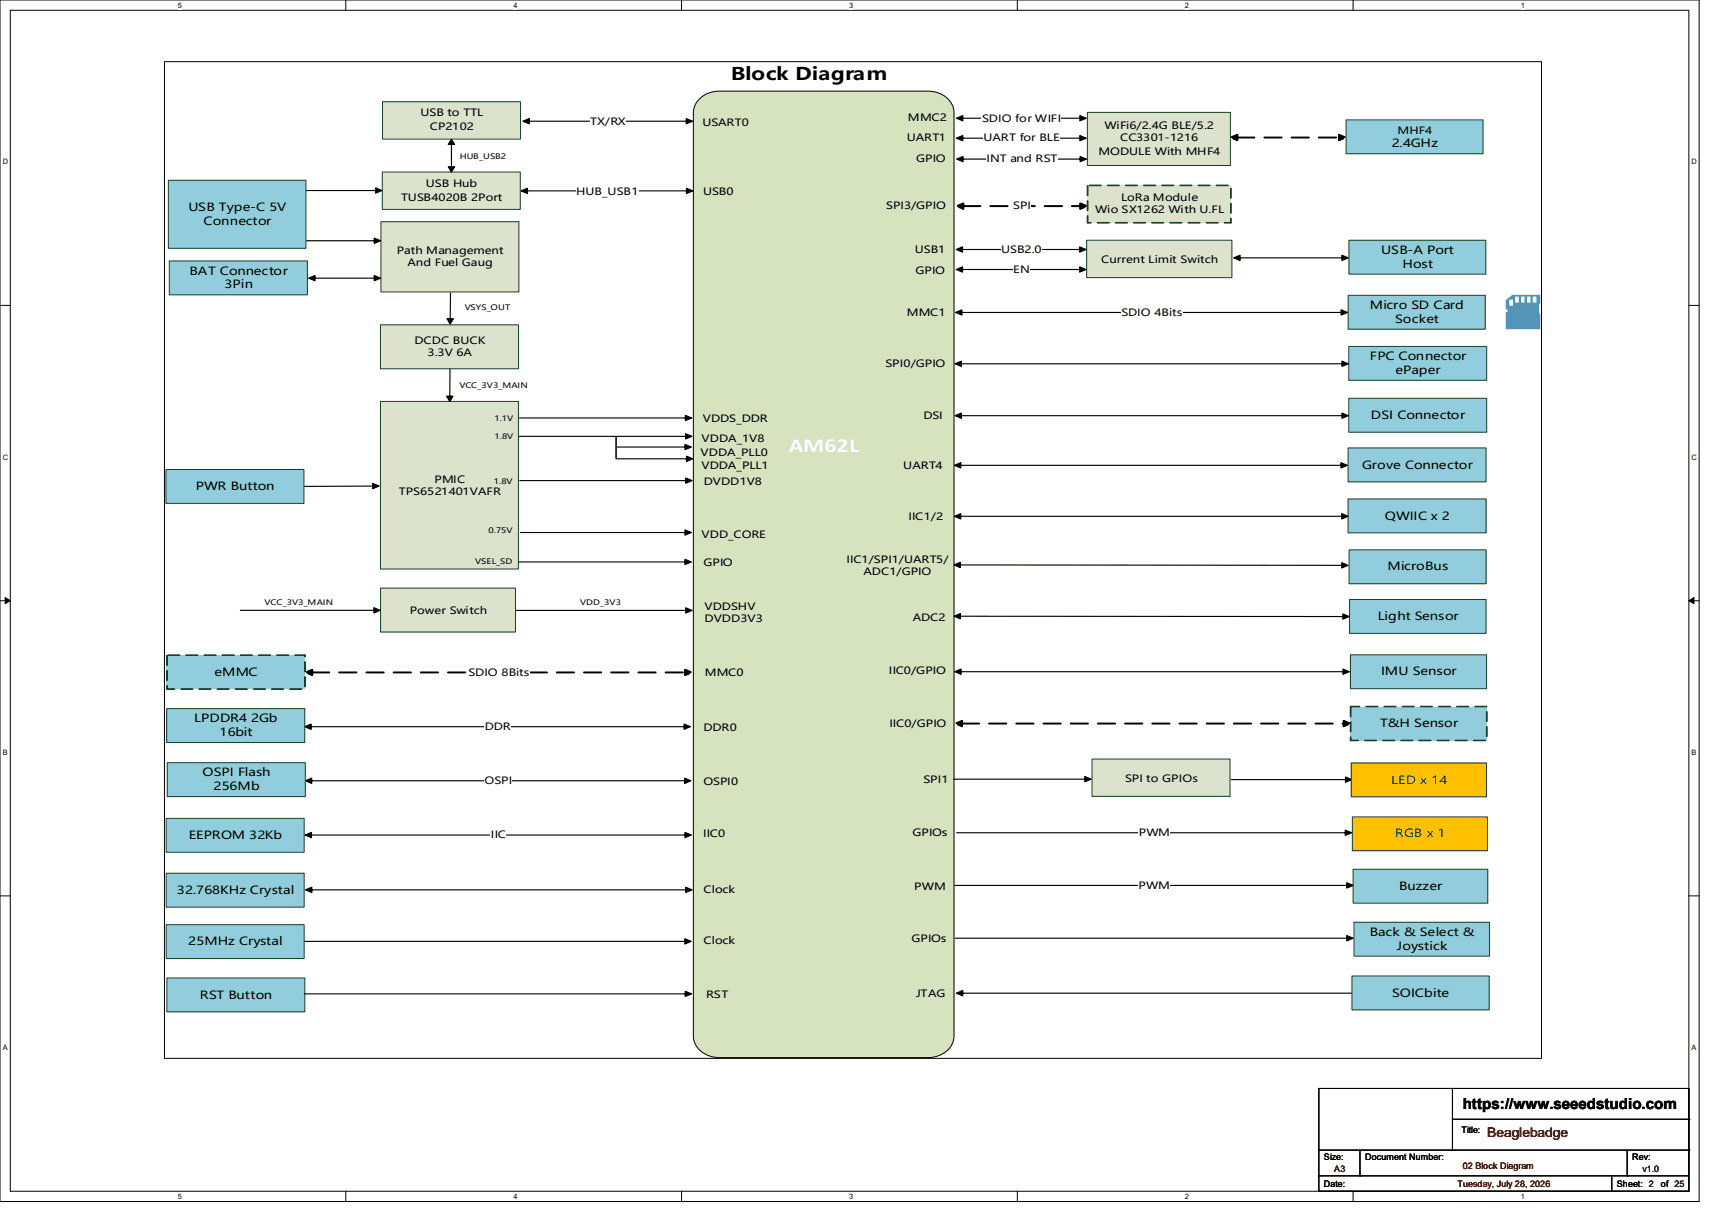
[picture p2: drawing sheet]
<svg xmlns="http://www.w3.org/2000/svg" width="297mm" height="210mm" viewBox="0 0 297 210" stroke-linecap="round" stroke-linejoin="round" font-family="sans-serif">
<path d="M0 0h293.9v207.9h-293.9zM1.8 1.8h290.3v204.3h-290.3z" fill="none" stroke="#000" stroke-width=".17"/>
<g fill="#fff">
<path d="M30.8 .2h.7v1.4h-.7z"/>
<path d="M30.8 206.2h.7v1.4h-.7z"/>
</g>
<path d="M59.8 0v1.8M59.8 206.1v1.8" fill="none" stroke="#000" stroke-width=".17"/>
<g fill="#fff">
<path d="M88.8 .2h.7v1.4h-.7z"/>
<path d="M88.8 206.2h.7v1.4h-.7z"/>
</g>
<path d="M117.9 0v1.8M117.9 206.1v1.8" fill="none" stroke="#000" stroke-width=".17"/>
<g fill="#fff">
<path d="M146.9 .2h.7v1.4h-.7z"/>
<path d="M146.9 206.2h.7v1.4h-.7z"/>
</g>
<path d="M176 0v1.8M176 206.1v1.8" fill="none" stroke="#000" stroke-width=".17"/>
<g fill="#fff">
<path d="M205 .2h.7v1.4h-.7z"/>
<path d="M205 206.2h.7v1.4h-.7z"/>
</g>
<path d="M234.1 0v1.8M234.1 206.1v1.8" fill="none" stroke="#000" stroke-width=".17"/>
<g fill="#fff">
<path d="M263.1 .2h.6v1.4h-.6z"/>
<path d="M263.1 206.2h.6v1.4h-.6z"/>
<path d="M.5 27.3h.9v1.4h-.9z"/>
<path d="M292.6 27.3h.9v1.4h-.9z"/>
<path d="M.5 78.4h.9v1.4h-.9z"/>
<path d="M292.6 78.4h.9v1.4h-.9z"/>
</g>
<path d="M0 52.8h1.8M292.1 52.8h1.8" fill="none" stroke="#000" stroke-width=".17"/>
<g fill="#fff">
<path d="M.5 129.5h.8v1.4h-.8z"/>
<path d="M292.6 129.5h.8v1.4h-.8z"/>
</g>
<path d="M0 103.9h1.8M292.1 103.9h1.8" fill="none" stroke="#000" stroke-width=".17"/>
<path d="M.9 103.4l.9 .5-.9 .5zM292.1 103.9l.9-.5v1z" fill="#000" stroke="#000" stroke-width=".17"/>
<g fill="#fff">
<path d="M.5 180.5h.8v1.4h-.8z"/>
<path d="M292.6 180.5h.8v1.4h-.8z"/>
</g>
<path d="M0 155h1.8M292.1 155h1.8" fill="none" stroke="#000" stroke-width=".17"/>
<path d="M28.5 10.7h238.2v172.4h-238.2z" fill="#fff"/>
<path d="M28.4 10.7h238.3v172.4h-238.3z" fill="none" stroke="#000" stroke-width=".17"/>
<path d="M121 17.1a4.9 4.9 0 0 1 3.4-1.3h36.1a4.2 4.2 0 0 1 4.5 3.7v159.7a4.1 4.1 0 0 1-4.5 3.8h-36.1a4.2 4.2 0 0 1-4.5-3.8v-159.7a3.4 3.4 0 0 1 1.1-2.4z" fill-rule="evenodd" fill="#d7e3be"/>
<path d="M121 17.1a4.9 4.9 0 0 1 3.4-1.3h36.1a4.2 4.2 0 0 1 4.5 3.7v159.7a4.1 4.1 0 0 1-4.5 3.8h-36.1a4.2 4.2 0 0 1-4.5-3.8v-159.7a3.4 3.4 0 0 1 1.1-2.4z" fill="none" stroke="#000" stroke-width=".17"/>
<path d="M28.9 113.3h23.9v5.9h-23.9z" fill-rule="evenodd" fill="#91cddc"/>
<path d="M28.8 113.4l.1 .1v1.6zM28.8 116h.1v1.7zM28.8 118.6h.1v.6h1.3h-1.4zM31.3 119.2h2.1l-2.1 .1zM34.4 119.2h2.1l-2 .1zM37.6 119.2h2l-2 .1zM40.7 119.2h2.1l-2 .1zM43.8 119.2h2.1l-2 .1zM47 119.2h2.1l-2.1 .1zM50.1 119.2h2.1l-2 .1zM52.7 117.1h.1v1.7zM52.7 114.5h.1v1.7zM51 113.3h1.8v.3h-.1v-.3l-1.6 .1zM47.9 113.3h2l-2 .1zM44.7 113.3h2.1l-2 .1zM41.6 113.3h2.1l-2.1 .1zM38.5 113.3h2l-2 .1zM35.3 113.3h2.1l-2 .1zM32.2 113.3h2l-2 .1zM29 113.3h2.1l-2 .1z" fill="#154225" stroke="#154225" stroke-width=".17"/>
<path d="M188 41.6h25.1v6.4h-25.1z" fill-rule="evenodd" fill="#dde2cd"/>
<path d="M188 41.6h25.1v6.4h-25.1z" fill="none" stroke="#154225" stroke-width=".17"/>
<path d="M233.3 41.6h23.7v5.8h-23.7z" fill-rule="evenodd" fill="#91cddc"/>
<path d="M233.3 41.6h23.7v5.8h-23.7z" fill="none" stroke="#154225" stroke-width=".17"/>
<g fill="#000">
<path d="M213.4 44.6l1.1-.5v1zM232.1 44.1v1l1.1-.5z" fill-rule="evenodd"/>
<path d="M52.9 116.3l1.1-.4v.9zM118.5 115.9v.9l1.1-.5z" fill-rule="evenodd"/>
</g>
<path d="M213.4 44.6l1.1-.5v1zM214.5 44.6h17.6zM232.1 44.1l1.1 .5-1.1 .5z" fill="none" stroke="#000" stroke-width=".2"/>
<path d="M53 116.2l1-.4 .1 1-.9-.3 .1-.1 .7 .3-.1 .1v-.9h.1l-.9 .4zM118.4 115.8l1.1 .5-1-.4h.1v.9l-.1-.1 .7-.3 .1 .1-.8 .4zM53.9 116.3h3.1l-3 .1zM58.6 116.3h3.1l-3 .1zM63.3 116.3h3.1l-3 .1zM68 116.3h3.2l-3.1 .1zM72.7 116.3h3.2l-3.1 .1zM77.5 116.3h3.1l-3.1 .1zM82.2 116.3h3.1l-3.1 .1zM86.9 116.3h3.1l-3.1 .1zM91.6 116.3h3.1l-3.1 .1zM96.3 116.3h3.1l-3.1 .1zM101 116.3h3.1l-3.1 .1zM105.7 116.3h3.1l-3 .1zM110.4 116.3h3.1l-3 .1zM115.1 116.3h3.1l-3 .1z" fill="#000" stroke="#000" stroke-width=".17"/>
<path d="M81 115.3h10.5v2.1h-10.5z" fill-rule="evenodd" fill="#fff"/>
<path d="M52.7 125.7l1.1-.4v.9zM118.3 125.3v.9l1.2-.5z" fill-rule="evenodd" fill="#000"/>
<path d="M52.7 125.7l1.1-.4v.9zM53.8 125.7h64.5zM118.3 125.3l1.1 .4-1.1 .5z" fill="none" stroke="#000" stroke-width=".2"/>
<path d="M83.8 124.7h4.6v2.1h-4.6z" fill-rule="evenodd" fill="#fff"/>
<path d="M165.4 43.2l1.1-.5v.9zM186.8 42.7v.9l1.1-.4z" fill-rule="evenodd" fill="#000"/>
<path d="M165.4 43.2l1.1-.5v.9zM166.5 43.2h20.3zM186.8 42.7l1.1 .5-1.1 .4z" fill="none" stroke="#000" stroke-width=".2"/>
<g fill="#fff">
<path d="M173.1 42.1h7v2.1h-7z" fill-rule="evenodd"/>
<path d="M111.7 10.9h56.3v3.9h-56.3z" fill-rule="evenodd"/>
</g>
<path d="M165.4 46.6l1.1-.4v.9zM186.8 46.2v.9l1.1-.5z" fill-rule="evenodd" fill="#000"/>
<path d="M165.4 46.6l1.1-.4v.9zM166.5 46.6h20.3zM186.8 46.2l1.1 .4-1.1 .5z" fill="none" stroke="#000" stroke-width=".2"/>
<path d="M175.2 45.6h2.9v2.1h-2.9z" fill-rule="evenodd" fill="#fff"/>
<path d="M28.8 122.6h23.9v5.9h-23.9z" fill-rule="evenodd" fill="#91cddc"/>
<path d="M28.8 122.6h23.9v5.9h-23.9z" fill="none" stroke="#154225" stroke-width=".17"/>
<path d="M165.3 54.1l1.1-.5v.9zM232 53.6v.9l1.1-.4z" fill-rule="evenodd" fill="#000"/>
<path d="M165.3 54.1l1.1-.5v.9zM166.4 54.1h65.6zM232 53.6l1.1 .5-1.1 .4z" fill="none" stroke="#000" stroke-width=".2"/>
<path d="M193.9 53h10.6v2.1h-10.6z" fill-rule="evenodd" fill="#fff"/>
<path d="M233.2 51.1h23.7v5.9h-23.7z" fill-rule="evenodd" fill="#91cddc"/>
<path d="M233.2 51.1h23.7v5.9h-23.7z" fill="none" stroke="#154225" stroke-width=".17"/>
<path d="M260.5 52l1.1-1h4.9v1.6h-.3v1.7h.3v2.7h-6v-3h.3v-.5h-.3zM261.1 51.8v1.1h.6v-1.1zM262.1 51.3v1.1h.6v-1.1zM263.1 51.3v1.1h.6v-1.1zM264.1 51.3v1.1h.6v-1.1zM265.1 51.3v1.1h.7v-1.1z" fill-rule="evenodd" fill="#4394d1"/>
<path d="M188.1 19.4h24.7v9.2h-24.7z" fill-rule="evenodd" fill="#dde2cd"/>
<path d="M188.1 19.4h24.7v9.2h-24.7z" fill="none" stroke="#154225" stroke-width=".17"/>
<path d="M165.4 23.9l1.1-.5v1zM186.8 23.4v1l1.1-.5z" fill-rule="evenodd" fill="#000"/>
<path d="M165.4 23.9l1.1-.5v1zM166.5 23.9h20.3zM186.8 23.4l1.1 .5-1.1 .5z" fill="none" stroke="#000" stroke-width=".2"/>
<path d="M170.1 22.9h13.2v2h-13.2z" fill-rule="evenodd" fill="#fff"/>
<path d="M165.5 27.5l1.1-.4v.9zM186.8 27.1v.9l1.1-.5z" fill-rule="evenodd" fill="#000"/>
<path d="M165.5 27.5l1.1-.4v.9zM166.6 27.5h20.2zM186.8 27.1l1.1 .4-1.1 .5z" fill="none" stroke="#000" stroke-width=".2"/>
<path d="M170.6 26.5h12.3v2.1h-12.3z" fill-rule="evenodd" fill="#fff"/>
<path d="M165.4 20.5l1.1-.5v.9zM186.8 20v.9l1.1-.4z" fill-rule="evenodd" fill="#000"/>
<path d="M186.8 20l1.1 .5-1.1 .4zM165.4 20.5l1.1-.5v.9zM166.5 20.5h20.3z" fill="none" stroke="#000" stroke-width=".2"/>
<path d="M169.8 19.4h13.7v2.1h-13.7z" fill-rule="evenodd" fill="#fff"/>
<path d="M188.1 32.1h24.8v6.4h-24.8z" fill-rule="evenodd" fill="#dde2cd"/>
<path d="M188.1 32.1l.1 .1-.1 1.7zM188.1 34.7l.1 .1-.1 1.7zM188.1 37.3l.1 .1-.1 1.1 .6 .1-.6-.1zM189.8 38.5h2.1l-2 .1zM193 38.5h2l-2 .1zM196.1 38.5h2.1l-2.1 .1zM199.2 38.5h2.1l-2 .1zM202.4 38.5h2l-2 .1zM205.5 38.5h2.1l-2 .1zM208.7 38.5h2l-2 .1zM211.8 38.5h1.1v-.7h.1v.8h-1.2zM212.9 35.2h.1l-.1 1.7zM212.9 32.6h.1l-.1 1.7zM210.4 32l2.1 .1h-2.1zM207.3 32l2 .1h-2zM204.1 32l2.1 .1h-2zM201 32l2 .1h-2zM197.8 32l2.1 .1h-2zM194.7 32l2.1 .1h-2.1zM191.6 32l2 .1h-2zM188.4 32l2.1 .1h-2z" fill="#154225" stroke="#154225" stroke-width=".17"/>
<path d="M165.5 35.7l1.1-.5v.9zM186.9 35.2v.9l1.1-.4z" fill-rule="evenodd" fill="#000"/>
<path d="M165.6 35.6l1.1-.5v1.1l-.9-.3 .2-.1 .7 .3h-.2v-.9l.2 .1-1 .4zM186.8 35.2l1.1 .4-1.1-.3 .2-.1v.9h-.2l.7-.3 .2 .1-.9 .3zM166.6 35.6l3.1 .1h-3.1zM171.3 35.6l3.1 .1h-3.1zM176 35.6l3.1 .1h-3.1zM180.7 35.6l3.1 .1h-3.1zM185.4 35.6l1.6 .1h-1.6z" fill="#000" stroke="#000" stroke-width=".17"/>
<path d="M175.2 34.6h3.1v2.1h-3.1z" fill-rule="evenodd" fill="#fff"/>
<path d="M233.4 103.7h23.7v5.9h-23.7z" fill-rule="evenodd" fill="#91cddc"/>
<path d="M233.4 103.7h23.7v5.9h-23.7z" fill="none" stroke="#154225" stroke-width=".17"/>
<g fill="#000">
<path d="M232.7 134.4l1.2 .5-1.2 .4z"/>
<path d="M165 106.6l1.1-.5v1zM232.3 106.2v.9l1.1-.4z" fill-rule="evenodd"/>
</g>
<path d="M165 106.6l1.1-.5v1zM166.1 106.6l66.2 .1zM232.3 106.2l1.1 .5-1.1 .4zM213 134.9h19.7zM232.7 134.4l1.2 .5-1.2 .4z" fill="none" stroke="#000" stroke-width=".2"/>
<path d="M233.7 132h23.4v5.9h-23.4z" fill-rule="evenodd" fill="#ffc000"/>
<path d="M233.7 132h23.4v5.9h-23.4z" fill="none" stroke="#154225" stroke-width=".17"/>
<path d="M165.4 171.8l1.1-.4v.9z" fill="#000"/>
<path d="M165.4 171.8l1.1-.4v.9zM166.5 171.8h67.3z" fill="none" stroke="#000" stroke-width=".2"/>
<path d="M233.9 168.8h23.7v5.9h-23.7z" fill-rule="evenodd" fill="#91cddc"/>
<path d="M233.9 168.8h23.7v5.9h-23.7z" fill="none" stroke="#154225" stroke-width=".17"/>
<path d="M234.1 150.4h23.3v5.8h-23.3z" fill-rule="evenodd" fill="#91cddc"/>
<path d="M234.1 150.4h23.3v5.8h-23.3z" fill="none" stroke="#154225" stroke-width=".17"/>
<path d="M65.8 56.2h23.9v7.6h-23.9z" fill-rule="evenodd" fill="#dde2cd"/>
<path d="M65.8 56.2h23.9v7.6h-23.9z" fill="none" stroke="#154225" stroke-width=".17"/>
<path d="M29.1 31.2h23.8v11.8h-23.8z" fill-rule="evenodd" fill="#91cddc"/>
<path d="M29.1 31.2h23.8v11.8h-23.8z" fill="none" stroke="#154225" stroke-width=".17"/>
<path d="M29.3 45.1h23.9v5.9h-23.9z" fill-rule="evenodd" fill="#91cddc"/>
<path d="M29.3 45.1h23.9v5.9h-23.9z" fill="none" stroke="#154225" stroke-width=".17"/>
<path d="M65.9 38.4h23.9v12.1h-23.9z" fill-rule="evenodd" fill="#dde2cd"/>
<path d="M65.9 38.4h23.9v12.1h-23.9z" fill="none" stroke="#154225" stroke-width=".17"/>
<path d="M90.1 33l1.1-.4v.9zM118.7 32.6v.9l1.2-.5z" fill-rule="evenodd" fill="#000"/>
<path d="M90.1 33l1.1-.4v.9zM91.2 33h27.5zM118.7 32.6l1.2 .4-1.2 .5z" fill="none" stroke="#000" stroke-width=".2"/>
<path d="M99.6 31.9h10.8v2.3h-10.8z" fill-rule="evenodd" fill="#fff"/>
<path d="M64.7 41.2l1.1 .4-1.1 .5zM77.3 55.1h1.1l-.5 .9z" fill="#000"/>
<path d="M53 41.6h11.7zM64.7 41.2l1.1 .4-1.1 .5zM77.3 55.1h1.1l-.5 .9zM77.9 50.7v4.4z" fill="none" stroke="#000" stroke-width=".2"/>
<path d="M65.8 69.4h23.9v29h-23.9z" fill-rule="evenodd" fill="#dde2cd"/>
<path d="M65.8 69.4h23.9v29h-23.9z" fill="none" stroke="#154225" stroke-width=".17"/>
<path d="M77.3 68.5h1.1l-.6 1z" fill="#000"/>
<path d="M77.3 68.5h1.1l-.6 1zM77.8 63.9v4.6z" fill="none" stroke="#000" stroke-width=".2"/>
<path d="M65.8 101.7h23.4v7.6h-23.4z" fill-rule="evenodd" fill="#dde2cd"/>
<path d="M65.8 101.7h23.4v7.6h-23.4z" fill="none" stroke="#154225" stroke-width=".17"/>
<g fill="#000">
<path d="M118.5 76.9l1.1 .4-1.1 .5zM118.6 71.9l1.1 .4-1.1 .5zM118.6 75l1.1 .5-1.1 .4zM118.7 78.9l1.2 .5-1.2 .4zM118.5 91.7l1.1 .4-1.1 .5zM118.5 96.8l1.1 .4-1.1 .5zM118.6 82.7l1.1 .4-1.1 .5zM64.7 105.1l1.1 .5-1.1 .4zM118.6 105.1l1.1 .5-1.1 .5zM232.7 143.6l1.1 .5-1.1 .4z"/>
<path d="M53.4 48.1l1.1-.4v.9zM64.7 47.7v.9l1.1-.5z" fill-rule="evenodd"/>
</g>
<g fill="none" stroke="#000" stroke-width=".2">
<path d="M53.4 48.1l1.1-.4v.9zM54.5 48.1h10.2zM64.7 47.7l1.1 .4-1.1 .5zM89.8 72.3h28.8zM89.8 75.5h28.8zM106.6 79.4h12.1zM106.8 77.3h11.7zM118.5 76.9l1.1 .4-1.1 .5zM118.6 71.9l1.1 .4-1.1 .5zM118.6 75l1.1 .5-1.1 .4zM118.7 78.9l1.2 .5-1.2 .4zM89.8 97.2h28.7z"/>
<path d="M89.9 83.1h28.7zM90 92.1h28.5zM118.5 91.7l1.1 .4-1.1 .5zM118.5 96.8l1.1 .4-1.1 .5zM118.6 82.7l1.1 .4-1.1 .5zM41.6 105.6h23.1zM64.7 105.1l1.1 .5-1.1 .4zM89.3 105.6h29.3zM118.6 105.1l1.1 .5-1.1 .5zM165.5 144.1h67.2zM232.7 143.6l1.1 .5-1.1 .4z"/>
</g>
<path d="M106.6 75.5v3.8" fill="none" stroke="#000" stroke-width=".26"/>
<path d="M196.9 143h5.5v2.1h-5.5z" fill-rule="evenodd" fill="#fff"/>
<path d="M233.9 141.3h23.4v5.9h-23.4z" fill-rule="evenodd" fill="#ffc000"/>
<path d="M233.9 141.3h23.4v5.9h-23.4z" fill="none" stroke="#154225" stroke-width=".17"/>
<path d="M188.9 131.3h23.9v6.5h-23.9z" fill-rule="evenodd" fill="#dde2cd"/>
<path d="M188.9 131.3h23.9v6.5h-23.9z" fill="none" stroke="#154225" stroke-width=".17"/>
<path d="M187.7 134.3l1.1 .5-1.1 .5z" fill="#000"/>
<path d="M164.9 134.8h22.8zM187.7 134.3l1.1 .5-1.1 .5z" fill="none" stroke="#000" stroke-width=".2"/>
<path d="M28.7 151.1h23.9v5.8h-23.9z" fill-rule="evenodd" fill="#91cddc"/>
<path d="M28.7 151.1h23.9v5.8h-23.9z" fill="none" stroke="#154225" stroke-width=".17"/>
<path d="M28.7 160h23.9v5.8h-23.9z" fill-rule="evenodd" fill="#91cddc"/>
<path d="M28.7 160h23.9v5.8h-23.9z" fill="none" stroke="#154225" stroke-width=".17"/>
<g fill="#000">
<path d="M118.5 162.4l1.1 .5-1.1 .4z"/>
<path d="M52.8 153.9l1.1-.4v.9zM118.6 153.5v.9l1.1-.5z" fill-rule="evenodd"/>
</g>
<path d="M52.8 153.9l1.1-.4v.9zM53.9 153.9h64.7zM118.6 153.5l1.1 .4-1.1 .5zM52.6 162.9h65.9zM118.5 162.4l1.1 .5-1.1 .4z" fill="none" stroke="#000" stroke-width=".2"/>
<path d="M66.2 17.6h23.8v6.5h-23.8z" fill-rule="evenodd" fill="#dde2cd"/>
<path d="M66.2 17.6h23.8v6.5h-23.8z" fill="none" stroke="#154225" stroke-width=".17"/>
<path d="M66.1 29.8h23.9v6.4h-23.9z" fill-rule="evenodd" fill="#dde2cd"/>
<path d="M66.1 29.8h23.9v6.4h-23.9z" fill="none" stroke="#154225" stroke-width=".17"/>
<g fill="#000">
<path d="M65 32.5l1.1 .5-1.1 .4z"/>
<path d="M77.5 28.9h1.2l-.6 .9zM78.1 24.1l-.6 .9h1.2z" fill-rule="evenodd"/>
<path d="M90.5 21l1.1-.5v.9zM118.7 20.5v.9l1.1-.4z" fill-rule="evenodd"/>
</g>
<path d="M53 33h12zM65 32.5l1.1 .5-1.1 .4zM77.5 28.9h1.2l-.6 .9zM78.1 24.1l.6 .9h-1.2zM78.1 25v3.9zM90.5 21l1.1-.5v.9zM91.6 21h27.1zM118.7 20.5l1.1 .5-1.1 .4z" fill="none" stroke="#000" stroke-width=".2"/>
<path d="M102.1 19.9h6.1v2.1h-6.1z" fill-rule="evenodd" fill="#fff"/>
<path d="M233 152.7l1.1 .5-1.1 .4z" fill="#000"/>
<path d="M165.1 153.2h67.9zM233 152.7l1.1 .5-1.1 .4z" fill="none" stroke="#000" stroke-width=".2"/>
<path d="M196.9 152.1h5.4v2.1h-5.4z" fill-rule="evenodd" fill="#fff"/>
<path d="M234.2 159.5h23.5v5.9h-23.5z" fill-rule="evenodd" fill="#91cddc"/>
<path d="M234.2 159.5h23.5v5.9h-23.5z" fill="none" stroke="#154225" stroke-width=".17"/>
<path d="M233 161.8l1.1 .5-1.1 .5z" fill="#000"/>
<path d="M165.2 162.3h67.8zM233 161.8l1.1 .5-1.1 .5z" fill="none" stroke="#000" stroke-width=".2"/>
<path d="M233.2 86.3h23.9v5.9h-23.9z" fill-rule="evenodd" fill="#91cddc"/>
<path d="M233.2 86.3h23.9v5.9h-23.9z" fill="none" stroke="#154225" stroke-width=".17"/>
<path d="M165.1 89.3l1.1-.4v.9zM232.1 88.9v.9l1.1-.5z" fill-rule="evenodd" fill="#000"/>
<path d="M165.1 89.3l1.1-.4v.9zM166.2 89.3h65.9zM232.1 88.9l1.1 .4-1.1 .5z" fill="none" stroke="#000" stroke-width=".2"/>
<path d="M233.4 95.1h23.7v5.9h-23.7z" fill-rule="evenodd" fill="#91cddc"/>
<path d="M233.4 95.1h23.7v5.9h-23.7z" fill="none" stroke="#154225" stroke-width=".17"/>
<path d="M165 97.7l1.1-.4v.9zM232.1 97.3v1l1.1-.5z" fill-rule="evenodd" fill="#000"/>
<path d="M165 97.7l1.1-.4v.9zM166.1 97.7l66 .1zM232.1 97.3l1.1 .5-1.1 .5z" fill="none" stroke="#000" stroke-width=".2"/>
<path d="M233.3 59.9h23.9v5.9h-23.9z" fill-rule="evenodd" fill="#91cddc"/>
<path d="M233.3 59.9h23.9v5.9h-23.9z" fill="none" stroke="#154225" stroke-width=".17"/>
<path d="M165.2 62.9l1.1-.4v.9zM232.1 62.5v.9l1.2-.5z" fill-rule="evenodd" fill="#000"/>
<path d="M165.2 62.9l1.1-.4v.9zM166.3 62.9h65.8zM232.1 62.5l1.2 .4-1.2 .5z" fill="none" stroke="#000" stroke-width=".2"/>
<path d="M233.6 113.3h23.5v5.8h-23.5z" fill-rule="evenodd" fill="#91cddc"/>
<path d="M233.6 113.3h23.5v5.8h-23.5z" fill="none" stroke="#154225" stroke-width=".17"/>
<path d="M165.1 116.2l1.2-.5v1zM232.3 115.7v1l1.1-.5z" fill-rule="evenodd" fill="#000"/>
<path d="M165.1 116.2l1.2-.5v1zM166.3 116.2h66zM232.3 115.7l1.1 .5-1.1 .5z" fill="none" stroke="#000" stroke-width=".2"/>
<path d="M233.6 122.2h23.6v5.9h-23.6z" fill-rule="evenodd" fill="#91cddc"/>
<path d="M233.6 122.3h.1l-.1 1.7zM233.6 124.9h.1l-.1 1.7zM233.6 127.5h.1v.6h1.3h-1.4zM236 128.1h2.1l-2 .1zM239.2 128.1h2.1l-2.1 .1zM242.3 128.1h2.1l-2 .1zM245.5 128.1h2l-2 .1zM248.6 128.1h2.1l-2 .1zM251.7 128.1h2.1l-2 .1zM254.9 128.1h2.1l-2.1 .1zM257.1 125.7l.2 .1-.1 1.6zM257.1 123.1l.2 .1-.1 1.6zM255.1 122.2h2.1l-2 .1zM252 122.2h2.1l-2.1 .1zM248.8 122.2h2.1l-2 .1zM245.7 122.2h2.1l-2.1 .1zM242.6 122.2h2l-2 .1zM239.4 122.2h2.1l-2 .1zM236.3 122.2h2.1l-2.1 .1zM233.6 122.2h1.6l-1.6 .1z" fill="#154225" stroke="#154225" stroke-width=".17"/>
<path d="M165.3 125.2l1.1-.5v.9zM232.5 124.7v.9l1.1-.4z" fill-rule="evenodd" fill="#000"/>
<path d="M165.4 125.1l1.1-.5v1.1l-.9-.3 .2-.1 .7 .3h-.2v-.9l.2 .1-1 .4zM232.4 124.6l1.1 .5-1.1-.3 .1-.1v.9h-.1l.7-.3 .1 .1-.8 .3zM166.3 125.1l3.1 .1-3 .1zM171 125.1l3.2 .1-3.1 .1zM175.8 125.1l3.1 .1-3.1 .1zM180.5 125.1l3.1 .1-3.1 .1zM185.2 125.1l3.1 .1-3.1 .1zM189.9 125.1l3.1 .1-3.1 .1zM194.6 125.1l3.1 .1-3.1 .1zM199.3 125.1l3.1 .1-3.1 .1zM204 125.1l3.1 .1-3.1 .1zM208.7 125.1l3.1 .1-3 .1zM213.4 125.1l3.1 .1-3 .1zM218.1 125.1l3.1 .1-3 .1zM222.8 125.1l3.1 .1-3 .1zM227.5 125.1l3.1 .1-3 .1zM232.2 125.1l.3 .1-.2 .1z" fill="#000" stroke="#000" stroke-width=".17"/>
<path d="M28.7 141.6h23.9v5.8h-23.9z" fill-rule="evenodd" fill="#91cddc"/>
<path d="M28.7 141.6h23.9v5.8h-23.9z" fill="none" stroke="#154225" stroke-width=".17"/>
<path d="M52.8 144.5l1.1-.5v.9zM118.5 144v.9l1.1-.4z" fill-rule="evenodd" fill="#000"/>
<path d="M52.8 144.5l1.1-.5v.9zM53.9 144.5h64.6zM118.5 144l1.1 .5-1.1 .4z" fill="none" stroke="#000" stroke-width=".2"/>
<path d="M84.9 143.4h2.6v2.1h-2.6z" fill-rule="evenodd" fill="#fff"/>
<path d="M52.8 135.1l1.1-.5v.9zM118.4 134.6v.9l1.2-.4z" fill-rule="evenodd" fill="#000"/>
<path d="M52.8 135.1l1.1-.5v.9zM53.9 135.1h64.5zM118.4 134.6l1.1 .5-1.1 .4z" fill="none" stroke="#000" stroke-width=".2"/>
<path d="M83.8 134h4.8v2.1h-4.8z" fill-rule="evenodd" fill="#fff"/>
<path d="M28.9 131.9h23.9v5.9h-23.9z" fill-rule="evenodd" fill="#91cddc"/>
<path d="M28.9 131.9h23.9v5.9h-23.9z" fill="none" stroke="#154225" stroke-width=".17"/>
<path d="M28.9 169.2h23.8v5.9h-23.8z" fill-rule="evenodd" fill="#91cddc"/>
<path d="M28.9 169.2h23.8v5.9h-23.8z" fill="none" stroke="#154225" stroke-width=".17"/>
<path d="M118.5 171.5l1.1 .4-1.1 .5z" fill="#000"/>
<path d="M52.6 171.9h65.9zM118.5 171.5l1.1 .4-1.1 .5z" fill="none" stroke="#000" stroke-width=".2"/>
<path d="M233.3 68.9h23.9v5.9h-23.9z" fill-rule="evenodd" fill="#91cddc"/>
<path d="M233.3 68.9h23.9v5.9h-23.9z" fill="none" stroke="#154225" stroke-width=".17"/>
<path d="M165.2 71.9l1.1-.4v.9zM232.1 71.5v.9l1.2-.5z" fill-rule="evenodd" fill="#000"/>
<path d="M165.2 71.9l1.1-.4v.9zM166.3 71.9h65.8zM232.1 71.5l1.2 .4-1.2 .5z" fill="none" stroke="#000" stroke-width=".2"/>
<path d="M233.2 77.5h23.9v5.9h-23.9z" fill-rule="evenodd" fill="#91cddc"/>
<path d="M233.2 77.5h23.9v5.9h-23.9z" fill="none" stroke="#154225" stroke-width=".17"/>
<path d="M165.1 80.5l1.1-.5v1zM232 80v1l1.1-.5z" fill-rule="evenodd" fill="#000"/>
<path d="M165.1 80.5l1.1-.5v1zM166.2 80.5h65.8zM232 80l1.1 .5-1.1 .5z" fill="none" stroke="#000" stroke-width=".2"/>
<path d="M232.8 20.7h23.7v5.9h-23.7z" fill-rule="evenodd" fill="#91cddc"/>
<path d="M232.8 20.7h23.7v5.9h-23.7z" fill="none" stroke="#154225" stroke-width=".17"/>
<path d="M212.9 23.8l1.1-.5v1zM231.6 23.3v1l1.1-.5z" fill-rule="evenodd" fill="#000"/>
<path d="M213 23.7l1.1-.4v1l-.9-.3 .2-.1 .7 .3-.2 .1v-1l.2 .1-1 .4zM231.5 23.3l1.2 .5-1.1-.4 .1-.1v1l-.1-.1 .7-.3 .1 .1-.8 .3zM214 23.7l3.1 .1-3.1 .1zM218.7 23.7l3.1 .1-3.1 .1zM223.4 23.7l3.1 .1-3.1 .1zM228.1 23.7l3.1 .1-3.1 .1z" fill="#000" stroke="#000" stroke-width=".17"/>
<path d="M28.7 81.2h23.9v5.9h-23.9z" fill-rule="evenodd" fill="#91cddc"/>
<path d="M28.7 81.2h23.9v5.9h-23.9z" fill="none" stroke="#154225" stroke-width=".17"/>
<path d="M64.5 83.6l1.1 .5-1.1 .4z" fill="#000"/>
<path d="M52.6 84.1h11.9zM64.5 83.6l1.1 .5-1.1 .4z" fill="none" stroke="#000" stroke-width=".2"/>
<g fill="none" stroke="#000" stroke-width=".17">
<path d="M228.1 188.3h64v17.8h-64zM228.1 199h64M235.2 199v4.4M251.2 188.3h.1M251.2 188.3v10.7M251.2 193.6h40.9M281.5 199v4.4M292.1 199h.1M292.1 193.6h.1M228.1 203.4h.1M228.1 203.4h64M235.2 203.4h.1"/>
<path d="M278.8 206.1h.1M278.8 203.4v2.7M281.5 203.4h.1"/>
</g>
<text font-size="3.5" fill="#fff" x="136.4" y="78.3">AM62L</text>
<text font-size="3" x="126.5" y="13.8">Block Diagram</text>
<text font-size="2.6" x="253" y="191.8">https://www.seeedstudio.com</text>
<text font-size="2.3" fill="#7f0000" x="257.3" y="196.8">Beaglebadge</text>
<g font-size="1.9">
<text x="240.8" y="25.5">2.4GHz</text>
<text x="32.6" y="36.5">USB Type-C 5V</text>
<text x="35.2" y="38.9">Connector</text>
<text x="32.8" y="47.5">BAT Connector</text>
<text x="238.9" y="43.9">USB-A Port</text>
<text x="242.6" y="46.3">Host</text>
<text x="38.9" y="49.9">3Pin</text>
<text x="237" y="53.5">Micro SD Card</text>
<text x="241.3" y="55.8">Socket</text>
<text x="236.9" y="62.3">FPC Connector</text>
<text x="241.4" y="64.7">ePaper</text>
<text x="237.2" y="72.5">DSI Connector</text>
<text x="235.6" y="81.1">Grove Connector</text>
<text x="33.9" y="84.8">PWR Button</text>
<text x="239.6" y="89.9">QWIIC x 2</text>
<text x="240" y="98.7">MicroBus</text>
<text x="238.3" y="107.3">Light Sensor</text>
<text x="37.1" y="116.9">eMMC</text>
<text x="238.9" y="116.8">IMU Sensor</text>
<text x="33.6" y="125">LPDDR4 2Gb</text>
<text x="238.7" y="125.8">T&amp;H Sensor</text>
<text x="38" y="127.3">16bit</text>
<text x="35" y="134.3">OSPI Flash</text>
<text x="37" y="136.7">256Mb</text>
<text x="32.6" y="145.2">EEPROM 32Kb</text>
<text x="30.6" y="154.6">32.768KHz Crystal</text>
<text x="242" y="154">Buzzer</text>
<text x="236.9" y="161.9">Back &amp; Select &amp;</text>
<text x="32.6" y="163.5">25MHz Crystal</text>
<text x="241.6" y="164.3">Joystick</text>
<text x="34.6" y="172.8">RST Button</text>
<text x="240.8" y="172.4">SOICbite</text>
</g>
<g font-size="1.9" fill="#154225">
<text x="240.7" y="135.5">LED x 14</text>
<text x="241.3" y="144.9">RGB x 1</text>
</g>
<g font-size="1.7">
<text x="72.7" y="20.2">USB to TTL</text>
<text x="74.4" y="22.6">CP2102</text>
<text x="102.1" y="21.5">TX/RX</text>
<text x="121.5" y="21.7">USART0</text>
<text x="157.1" y="21">MMC2</text>
<text x="169.9" y="21">SDIO for WIFI</text>
<text x="191.1" y="22.3">WiFi6/2.4G BLE/5.2</text>
<text x="241.8" y="23.2">MHF4</text>
<text x="156.8" y="24.4">UART1</text>
<text x="158.5" y="28.1">GPIO</text>
<text x="170.1" y="24.5">UART for BLE</text>
<text x="170.6" y="28.1">INT and RST</text>
<text x="190" y="26.8">MODULE With MHF4</text>
<text x="193.8" y="24.4">CC3301-1216</text>
<text x="69.4" y="34.7">TUSB4020B 2Port</text>
<text x="73.7" y="32.3">USB Hub</text>
<text x="99.7" y="33.7">HUB_USB1</text>
<text x="121.6" y="33.7">USB0</text>
<text x="193.9" y="34.8">LoRa Module</text>
<text x="153.3" y="36.2">SPI3/GPIO</text>
<text x="175.3" y="36.2">SPI</text>
<text x="189.4" y="36.9">Wio SX1262 With U.FL</text>
<text x="68.6" y="44">Path Management</text>
<text x="70.5" y="46.1">And Fuel Gaug</text>
<text x="158.2" y="43.7">USB1</text>
<text x="158.4" y="47.4">GPIO</text>
<text x="173.2" y="43.7">USB2.0</text>
<text x="175.3" y="47.2">EN</text>
<text x="190.5" y="45.5">Current Limit Switch</text>
<text x="71.7" y="59.5">DCDC BUCK</text>
<text x="156.8" y="54.7">MMC1</text>
<text x="194" y="54.6">SDIO 4Bits</text>
<text x="74" y="61.6">3.3V 6A</text>
<text x="153.2" y="63.5">SPI0/GPIO</text>
<text x="121.4" y="76.5">VDDA_1V8</text>
<text x="121.6" y="73.1">VDDS_DDR</text>
<text x="159.7" y="72.5">DSI</text>
<text x="75.1" y="83.5">PMIC</text>
<text x="121.2" y="78.8">VDDA_PLL0</text>
<text x="121.3" y="81.1">VDDA_PLL1</text>
<text x="121.8" y="83.9">DVDD1V8</text>
<text x="156.3" y="81.1">UART4</text>
<text x="69" y="85.6">TPS6521401VAFR</text>
<text x="157.1" y="89.9">IIC1/2</text>
<text x="121.4" y="93">VDD_CORE</text>
<text x="121.7" y="98">GPIO</text>
<text x="146.4" y="97.5">IIC1/SPI1/UART5/</text>
<text x="149.4" y="99.5">ADC1/GPIO</text>
<text x="70.9" y="106.2">Power Switch</text>
<text x="121.9" y="105.5">VDDSHV</text>
<text x="121.9" y="107.6">DVDD3V3</text>
<text x="157.9" y="107.4">ADC2</text>
<text x="81" y="116.9">SDIO 8Bits</text>
<text x="121.9" y="117">MMC0</text>
<text x="153.8" y="116.6">IIC0/GPIO</text>
<text x="153.8" y="125.7">IIC0/GPIO</text>
<text x="83.9" y="126.3">DDR</text>
<text x="121.7" y="126.5">DDR0</text>
<text x="83.8" y="135.6">OSPI</text>
<text x="121.7" y="135.8">OSPI0</text>
<text x="159.7" y="135.5">SPI1</text>
<text x="194.6" y="135.2">SPI to GPIOs</text>
<text x="84.9" y="145">IIC</text>
<text x="121.6" y="144.9">IIC0</text>
<text x="157.9" y="144.6">GPIOs</text>
<text x="197" y="144.7">PWM</text>
<text x="121.7" y="154.4">Clock</text>
<text x="158.2" y="154">PWM</text>
<text x="196.9" y="153.8">PWM</text>
<text x="121.7" y="163.3">Clock</text>
<text x="157.7" y="162.9">GPIOs</text>
<text x="122.2" y="172.6">RST</text>
<text x="158.5" y="172.5">JTAG</text>
</g>
<g font-size="1.6">
<text x="252.8" y="196">Title:</text>
<text x="229" y="200.7">Size:</text>
<text x="236.1" y="200.7">Document Number:</text>
<text x="282.4" y="200.7">Rev:</text>
<text x="229" y="205.4">Date:</text>
<text x="279.7" y="205.4">Sheet: 2</text>
<text x="287.3" y="205.4">of 25</text>
</g>
<g font-size="1.6" fill="#7f0000">
<text x="230.8" y="202.7">A3</text>
<text x="253" y="202.2">02 Block Diagram</text>
<text x="284.1" y="202.7">v1.0</text>
<text x="252.1" y="205.4">Tuesday, July 28, 2026</text>
</g>
<g font-size="1.3">
<text x="30.8" y="1.3">5</text>
<text x="88.8" y="1.3">4</text>
<text x="146.9" y="1.3">3</text>
<text x="205" y="1.3">2</text>
<text x="263.1" y="1.3">1</text>
<text x=".5" y="28.4">D</text>
<text x="79.5" y="27.4">HUB_USB2</text>
<text x="292.6" y="28.4">D</text>
<text x="80.4" y="53.7">VSYS_OUT</text>
<text x="79.5" y="67.1">VCC_3V3_MAIN</text>
<text x="85.5" y="72.8">1.1V</text>
<text x="85.6" y="76">1.8V</text>
<text x=".5" y="79.5">C</text>
<text x="85.4" y="83.7">1.8V</text>
<text x="292.6" y="79.5">C</text>
<text x="84.5" y="92.3">0.75V</text>
<text x="82.2" y="97.6">VSEL_SD</text>
<text x="45.8" y="104.6">VCC_3V3_MAIN</text>
<text x="100.4" y="104.7">VDD_3V3</text>
<text x=".5" y="130.6">B</text>
<text x="292.6" y="130.6">B</text>
<text x=".5" y="181.7">A</text>
<text x="292.6" y="181.7">A</text>
<text x="30.8" y="207.4">5</text>
<text x="88.8" y="207.4">4</text>
<text x="146.9" y="207.4">3</text>
<text x="205" y="207.4">2</text>
<text x="263.1" y="207.4">1</text>
</g>
</svg>
